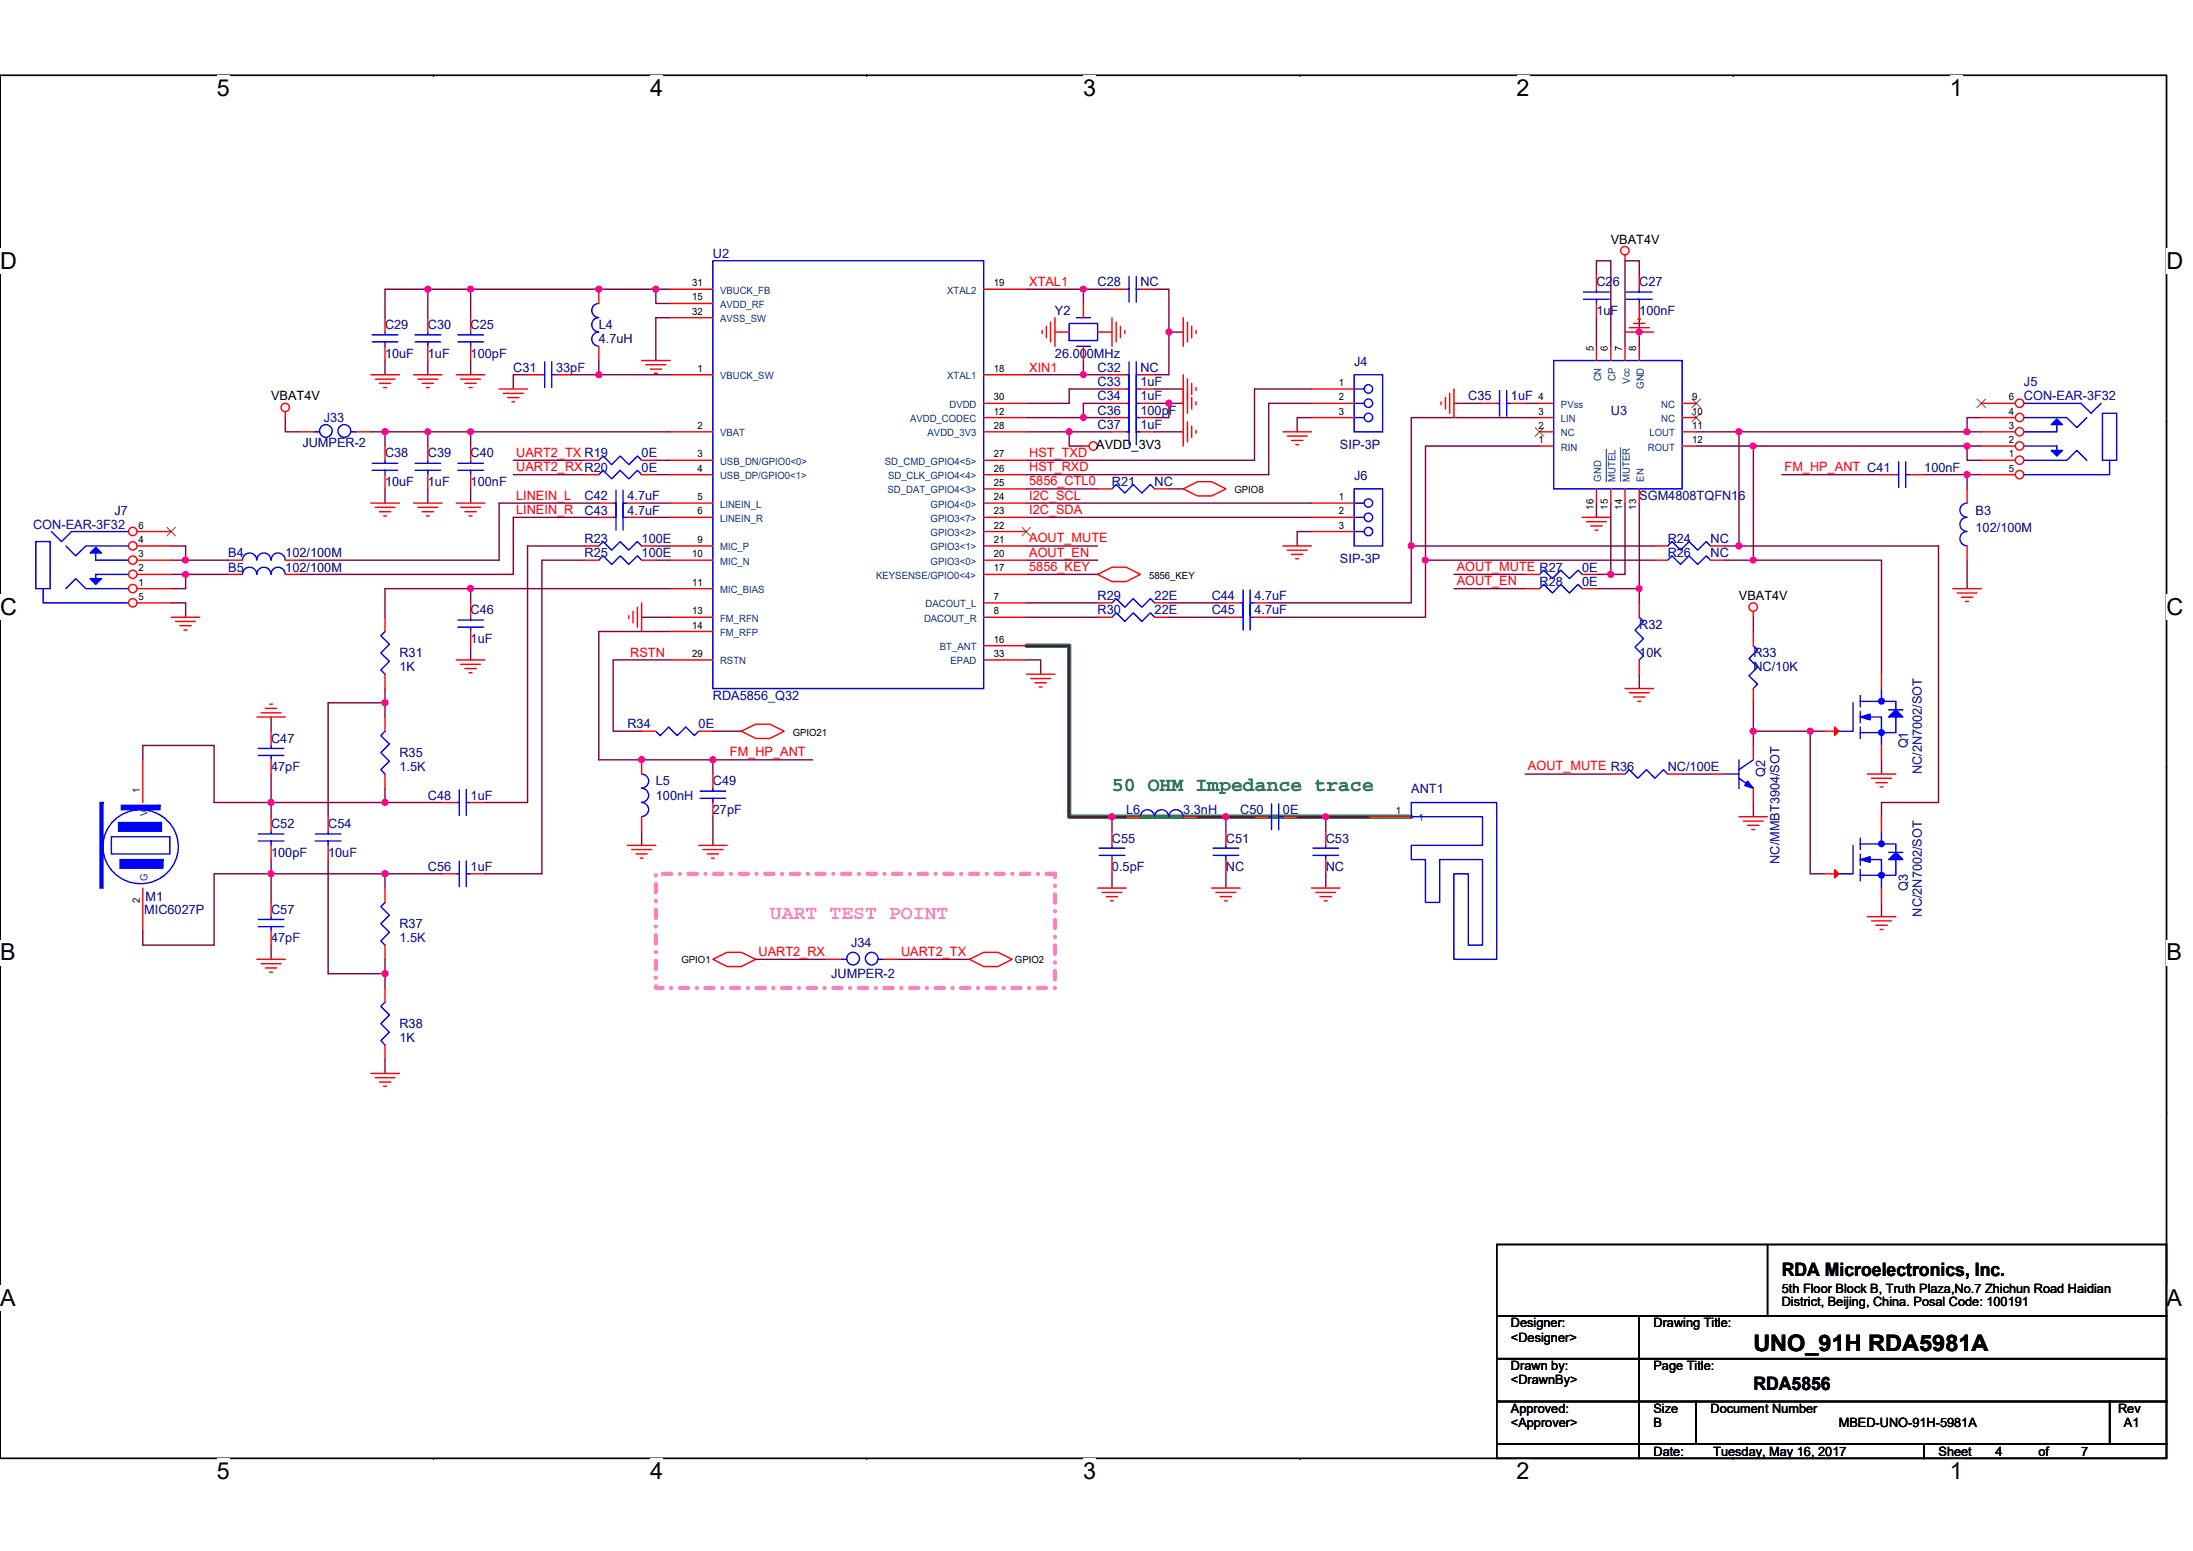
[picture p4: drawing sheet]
<svg xmlns="http://www.w3.org/2000/svg" width="297mm" height="210mm" viewBox="0 0 297 210" stroke-linecap="round" stroke-linejoin="round" font-family="sans-serif">
<path d="M0 10.2h293.5v187.2h-293.5z" fill="none" stroke="#000" stroke-width=".19"/>
<g fill="#fff">
<path d="M29.4 10.2h1.7v3.5h-1.7z"/>
<path d="M29.4 197.4h1.7v3.6h-1.7z"/>
</g>
<path d="M58.7 10.2h.1M58.7 197.4h.1" fill="none" stroke="#000" stroke-width=".19"/>
<g fill="#fff">
<path d="M88.1 10.2h1.7v3.5h-1.7z"/>
<path d="M88.1 197.4h1.7v3.6h-1.7z"/>
</g>
<path d="M117.4 10.2h.1M117.4 197.4h.1" fill="none" stroke="#000" stroke-width=".19"/>
<g fill="#fff">
<path d="M146.7 10.2h1.8v3.5h-1.8z"/>
<path d="M146.7 197.4h1.8v3.6h-1.8z"/>
</g>
<path d="M176.1 10.2h.1M176.1 197.4h.1" fill="none" stroke="#000" stroke-width=".19"/>
<g fill="#fff">
<path d="M205.4 10.2h1.8v3.5h-1.8z"/>
<path d="M205.4 197.4h1.8v3.6h-1.8z"/>
</g>
<path d="M234.8 10.2h.1M234.8 197.4h.1" fill="none" stroke="#000" stroke-width=".19"/>
<g fill="#fff">
<path d="M264.1 10.2h1.7v3.5h-1.7z"/>
<path d="M264.1 197.4h1.7v3.6h-1.7z"/>
<path d="M0 33.6h2.3v3.5h-2.3z"/>
<path d="M293.5 33.6h2.2v3.5h-2.2z"/>
<path d="M0 80.4h2.3v3.5h-2.3z"/>
<path d="M293.5 80.4h2.2v3.5h-2.2z"/>
</g>
<path d="M0 57h.1M293.5 57h.1" fill="none" stroke="#000" stroke-width=".19"/>
<g fill="#fff">
<path d="M0 127.2h2.1v3.5h-2.1z"/>
<path d="M293.5 127.2h2v3.5h-2z"/>
</g>
<path d="M0 103.8h.1M293.5 103.8h.1" fill="none" stroke="#000" stroke-width=".19"/>
<g fill="#fff">
<path d="M0 174h2.2v3.5h-2.2z"/>
<path d="M293.4 174h2.2v3.5h-2.2z"/>
</g>
<g fill="none" stroke="#000" stroke-width=".19">
<path d="M0 150.6h.1M293.5 150.6h.1M202.7 178.1h19.3v5.8h-19.3zM202.7 168.5h90.8v9.6h-90.8zM222 178.1h71.5v5.8h-71.5zM239.4 168.5v9.6M202.7 183.9h19.3v5.8h-19.3zM202.7 189.7h19.3v5.8h-19.3zM202.7 195.5h19.3v1.9h-19.3zM222 183.9h71.5v5.8h-71.5zM222 189.7h7.8v5.8h-7.8zM222 195.5h38.6v1.9h-38.6z"/>
<path d="M229.8 189.7h55.9v5.8h-55.9zM260.6 195.5h32.9v1.9h-32.9zM285.7 189.7h7.8v5.8h-7.8z"/>
</g>
<path d="M139 87.4h5.8v23.2h46.4" fill="none" stroke="#008000" stroke-width=".57"/>
<path d="M88.8 118.3h54.1v15.5h-54.1z" fill="none" stroke="#ff80c0" stroke-width=".57" stroke-dasharray="1.1 1.1 0 1.1"/>
<g fill="none" stroke="#800040" stroke-width=".19">
<path d="M58 39.2h-5.8v3.8M58 39.2v3.8M58 39.2h5.8M63.8 39.2h25M63.8 39.2v3.8M88.8 39.2v1.9h2M88.8 39.2h2M139 39.2h7.7v1.9M146.7 39.2h3.9M156.4 39.2h1.9v5.8M216.2 37.2v-1.9h2v11.6M222 37.2v-1.9h-1.9v11.6"/>
<path d="M38.6 56.5v2h2M50.2 58.5h2M52.2 58.5v1.9M52.2 58.5h5.8M52.2 48.8v1.9M58 58.5v1.9M58 58.5h5.8M58 48.8v1.9M63.8 58.5v1.9M63.8 48.8v1.9M63.8 58.5h27M71.5 50.7h-2v2"/>
<path d="M77.3 50.7h3.8M81.1 48.8v1.9M81.1 50.7h9.7M90.8 43h-2v5.8M139 50.7h7.7M139 58.5h5.8M139 56.5h7.7M144.8 58.5v1.9h1.9M144.8 58.5h5.8M146.7 48.8v1.9M146.7 50.7h3.9M150.6 54.6h-3.9v1.9h3.9"/>
<path d="M150.6 52.7h-5.8v1.9h-5.8M156.4 52.7h3.9M156.4 54.6h1.9M156.4 58.5h3.9M158.3 54.6h2M158.3 45v5.7h-1.9M158.3 54.6v1.9h-1.9M158.3 45h2M177.6 52.7h-7.7v9.6h-30.9M177.6 54.6h-5.8v9.7h-32.8M177.6 56.5h-1.9v2M196.9 54.6h3.9"/>
<path d="M206.6 54.6h1.9M208.5 56.5h-17.3v17.4M216.2 43v3.9M222 43v3.9M229.8 58.5h5.7M235.5 58.5h30.9M235.5 58.5v15.4M266.4 58.5h2M268.4 56.5h-2v2M23.2 75.8h1.9M23.2 73.9h1.9v1.9M23.2 77.8h1.9"/>
<path d="M25.1 75.8h5.8M25.1 77.8h5.8M25.1 77.8v1.9h-1.9M52.2 66.2v1.9M58 66.2v1.9M63.8 66.2v1.9M63.8 79.7v1.9M63.8 79.7h-11.6v3.9M63.8 79.7h27M69.5 62.3h9.7M69.5 64.3h9.7M79.2 73.9h-7.7v34.7h-5.8"/>
<path d="M79.2 75.8h-5.8v42.5h-7.7M81.1 68.1h-13.5v7.7h-27M81.1 70h-11.6v7.8h-28.9M86.9 68.1h3.9M86.9 70h3.9M88.8 62.3h2M88.8 64.3h2M88.8 75.8h2M88.8 73.9h2M139 70h38.6M139 68.1h38.6M139 66.2h9.7"/>
<path d="M139 75.8h9.7M139 73.9h9.7M139 77.8h9.7M158.3 66.2h2M177.6 72h-1.9v1.9M191.2 73.9v7.7h-19.4M191.2 73.9h32.8M193.1 75.8v7.8h-21.3M193.1 75.8h30.9M196.9 77.8h9.7M196.9 79.7h9.7M208.5 60.4h-15.4v15.4"/>
<path d="M216.2 68.1v1.9M216.2 79.7h5.8M216.2 77.8h2M218.2 68.1v9.7M220.1 68.1v9.7h-1.9M222 68.1v11.6M222 79.7v1.9M229.8 60.4h7.7M233.6 73.9h1.9M233.6 75.8h3.9M235.5 73.9h27.1v34.7h-7.8v2M237.5 60.4v15.4"/>
<path d="M237.5 60.4h28.9M237.5 75.8h17.3v15.5M241.3 64.3h13.5M260.6 64.3h5.8M266.4 64.3v1.9M266.4 60.4v1.9h2M266.4 60.4h2M266.4 64.3h2M266.4 75.8v3.9M23.2 81.6h1.9v2M36.7 97.1v1.9M52.2 93.2v1.9"/>
<path d="M52.2 95.1h-7.8v15.5M52.2 95.1v2M63.8 87.4v1.9M86.9 83.6h3.9M90.8 85.5h-9.7v17.4h15.5M90.8 89.3h-7.7v9.7h3.8M96.6 99h3.8M139 81.6h9.7M139 83.6h9.7M139 89.3h2v2M139 87.4h5.8v23.2h5.8M158.3 81.6h7.7"/>
<path d="M158.3 83.6h7.7M222 91.3v1.9M237.5 83.6v1.9M237.5 99v1.9M237.5 99h7.7M237.5 95.1v3.9M245.2 99v19.3h1.9M245.2 99h1.9M19.3 102.9v-2h9.7v7.7h7.7M36.7 108.6v2M36.7 104.8v3.8M36.7 108.6h15.5"/>
<path d="M36.7 116.4v1.9h15.5M44.4 116.4v15.4h7.8M52.2 108.6h7.7M52.2 106.7v1.9M52.2 118.3v1.9M52.2 118.3h7.7M86.9 112.5v1.9M96.6 102.9v1.9M96.6 110.6v3.8M96.6 102.9h13.5M150.6 110.6h1.9M150.6 110.6v1.9"/>
<path d="M150.6 118.3v1.9M162.2 110.6h3.8M166 110.6v1.9M166 118.3v1.9M166 110.6h3.9M175.7 110.6h3.9v1.9M179.6 110.6h5.8M179.6 118.3v1.9M206.6 104.8h11.6M227.8 104.8h3.9M237.5 108.6v2M254.8 102.9v1.9"/>
<path d="M36.7 122.2v-3.9h-7.7v9.7h-9.7v-2M36.7 128v1.9M52.2 129.9v1.9M52.2 131.8v2M102.4 129.9h9.6M121.7 129.9h9.6M254.8 122.2v1.9M52.2 143.4v1.9"/>
</g>
<g fill="#f0f" stroke="#f0f" stroke-width=".19">
<circle cx="57.9" cy="39.1" r=".38"/>
<circle cx="81.1" cy="39.1" r=".38"/>
<circle cx="63.7" cy="39.1" r=".38"/>
<circle cx="57.9" cy="58.4" r=".38"/>
<circle cx="63.7" cy="58.4" r=".38"/>
<circle cx="146.7" cy="39.1" r=".38"/>
<circle cx="146.7" cy="50.7" r=".38"/>
<circle cx="158.3" cy="44.9" r=".38"/>
<circle cx="81.1" cy="50.7" r=".38"/>
<circle cx="63.7" cy="79.7" r=".38"/>
<circle cx="166" cy="110.6" r=".38"/>
<circle cx="146.7" cy="56.5" r=".38"/>
<circle cx="158.3" cy="54.6" r=".38"/>
<circle cx="179.6" cy="110.6" r=".38"/>
<circle cx="150.6" cy="110.6" r=".38"/>
<circle cx="266.4" cy="58.4" r=".38"/>
<circle cx="266.4" cy="64.2" r=".38"/>
<circle cx="25.1" cy="75.8" r=".38"/>
<circle cx="25.1" cy="77.8" r=".38"/>
<circle cx="144.8" cy="58.4" r=".38"/>
<circle cx="52.2" cy="108.6" r=".38"/>
<circle cx="52.2" cy="95.1" r=".38"/>
<circle cx="52.2" cy="131.8" r=".38"/>
<circle cx="52.2" cy="118.3" r=".38"/>
<circle cx="36.7" cy="108.6" r=".38"/>
<circle cx="36.7" cy="118.3" r=".38"/>
<circle cx="86.9" cy="102.8" r=".38"/>
<circle cx="96.5" cy="102.8" r=".38"/>
<circle cx="88.8" cy="39.1" r=".38"/>
<circle cx="222" cy="44.9" r=".38"/>
<circle cx="218.2" cy="77.8" r=".38"/>
<circle cx="222" cy="79.7" r=".38"/>
<circle cx="191.1" cy="73.9" r=".38"/>
<circle cx="193.1" cy="75.8" r=".38"/>
<circle cx="235.5" cy="58.4" r=".38"/>
<circle cx="266.4" cy="60.4" r=".38"/>
<circle cx="237.5" cy="60.4" r=".38"/>
<circle cx="245.2" cy="99" r=".38"/>
<circle cx="237.5" cy="99" r=".38"/>
<circle cx="235.5" cy="73.9" r=".38"/>
<circle cx="237.5" cy="75.8" r=".38"/>
<circle cx="52.2" cy="58.4" r=".38"/>
</g>
<g fill="none" stroke="#f00" stroke-width=".19">
<path d="M220.1 34.5v.8M38.6 55.8v.7M50.2 50.7h3.9M50.8 51.3h2.7M51.4 51.9h1.5M52 52.5h.4M56 50.7h3.9M56.6 51.3h2.7M57.2 51.9h1.5M57.8 52.5h.3M61.8 50.7h3.9M62.4 51.3h2.7"/>
<path d="M63 51.9h1.5M63.5 52.5h.4M67.6 52.7h3.9M68.2 53.3h2.7M68.8 53.8h1.5M69.3 54.4h.4M86.9 48.8h3.9M87.5 49.4h2.7M88.1 50h1.5M88.6 50.5h.4M141.2 44.7v.4M141.7 44.2v1.5"/>
<path d="M142.3 43.6v2.7M142.9 43v3.9M150.6 43v3.9M150.6 56.5h1.9M151.2 43.6v2.7M151.8 44.2v1.5M152.4 44.7v.4M154.5 56.5h1.9M160.3 52.7v7.7M160.3 50.7v3.9M160.3 43v3.9M160.8 57.1v2.7"/>
<path d="M160.8 53.3v2.6M160.8 51.3v2.7M160.8 43.6v2.7M161.4 57.7v1.5M161.4 53.8v1.6M161.4 51.9v1.5M161.4 44.2v1.5M162 58.3v.4M162 54.4v.4M162 52.5v.4M162 44.7v.4M173.8 58.5h3.8"/>
<path d="M174.3 59h2.8M174.9 59.6h1.6M195.2 54.4v.4M195.8 53.8v1.6M196.4 53.3v2.6M196.9 52.7v3.8M220.1 45h3.9M220.7 44.4h2.7M221.3 43.8h1.5M221.8 43.2h.4M50.2 68.1h3.9M50.8 68.7h2.7"/>
<path d="M51.4 69.3h1.5M52 69.8h.4M56 68.1h3.9M56.6 68.7h2.7M57.2 69.3h1.5M57.8 69.8h.3M61.8 68.1h3.9M62.4 68.7h2.7M63 69.3h1.5M63.5 69.8h.4M81.1 68.1h2M85 68.1h1.9"/>
<path d="M146.7 60.4h.8M148.7 77.8l1.9-1h1.9l2 1-2 .9h-1.9zM160.3 66.2l1.9-1h1.9l1.9 1-1.9 .9h-1.9zM173.8 73.9h3.8M174.3 74.5h2.8M174.9 75.1h1.6M175.5 75.6h.4M175.5 60.2h.4M214.3 70h3.9M214.9 70.6h2.7M215.5 71.2h1.5M216 71.8h.4"/>
<path d="M224 75.8h1.9M231.7 75.8h1.9M254.8 64.3h2M258.7 64.3h1.9M264.5 79.7h3.9M23.2 83.6h3.9M23.8 84.1h2.7M24.4 84.7h1.5M24.9 85.3h.4M34.8 97.1h3.8M35.4 96.5h2.7M35.9 95.9h1.6"/>
<path d="M36.5 95.3h.4M61.8 89.3h3.9M62.4 89.9h2.7M63 90.5h1.5M63.5 91.1h.4M85.2 83.4v.4M85.7 82.8v1.5M86.3 82.2v2.7M86.9 81.6v3.9M100.4 99l2-1h1.9l1.9 1-1.9 1h-1.9zM139 91.3h3.9M139.6 91.9h2.7"/>
<path d="M140.2 92.4h1.5M140.8 93h.4M220.1 93.2h3.9M220.7 93.8h2.7M221.3 94.4h1.5M221.8 95h.4M237.5 82.8v.8M265.1 80.3h2.7M265.7 80.9h1.5M266.2 81.4h.4M59.9 108.6h1.9M63.8 108.6h1.9"/>
<path d="M85 114.4h3.8M85.6 115h2.7M86.1 115.6h1.6M86.7 116.2h.4M94.6 114.4h3.9M95.2 115h2.7M95.8 115.6h1.5M96.4 116.2h.3M235.5 110.6h3.9M236.1 111.2h2.7M236.7 111.7h1.5M237.3 112.3h.4"/>
<path d="M252.9 104.8h3.9M253.5 105.4h2.7M254.1 106h1.5M254.7 106.5h.4M34.8 129.9h3.8M35.4 130.5h2.7M35.9 131h1.6M36.5 131.6h.4M96.6 129.9l1.9-1h1.9l2 1-2 1h-1.9zM112 129.9h1.9M119.7 129.9h2M131.3 129.9l1.9-1h2l1.9 1-1.9 1h-2z"/>
<path d="M148.7 120.2h3.8M149.3 120.8h2.7M149.8 121.4h1.6M150.4 122h.4M164.1 120.2h3.9M164.7 120.8h2.7M165.3 121.4h1.5M165.9 122h.3M177.6 120.2h3.9M178.2 120.8h2.7M178.8 121.4h1.5M179.4 122h.4"/>
<path d="M252.9 124.1h3.9M253.5 124.7h2.7M254.1 125.3h1.5M254.7 125.8h.4M50.2 145.3h3.9M50.8 145.9h2.7M51.4 146.5h1.5M52 147.1h.4"/>
<circle cx="220.1" cy="33.9" r=".57"/>
<circle cx="38.6" cy="55.2" r=".57"/>
<circle cx="148.1" cy="60.4" r=".57"/>
<circle cx="237.5" cy="82.2" r=".57"/>
</g>
<g fill="none" stroke="#00f" stroke-width=".19">
<path d="M152.5 56.5h.4M152.9 54.8v3.5M153.9 56.5h.6M153.9 54.8v3.5M274.1 54.6h7.8l1.3 1.3 1.4-1.3M274.1 56.5h5.8l1.4 1.4 1.4-1.4M278.6 57.5v1h-4.5M284.8 55.9h1.9v6.4h-1.9zM83.1 68.1h.3M83.4 66.4v3.4M84.4 66.4v3.4M84.4 68.1h.6"/>
<path d="M225.9 75.8l.6-.6 1.1 1.2 1.2-1.2 1.2 1.2 1.1-1.2 .6 .6M256.8 64.3h.4M257.2 62.5v3.5M258.1 64.3h.6M258.1 62.5v3.5M274.1 62.3h5.8l1.4-1.3 1.4 1.3M274.1 60.4h4.5v.6M285.7 62.3v2h-11.6M61.8 108.6h.4M62.2 106.9v3.5M63.2 106.9v3.5M63.2 108.6h.6"/>
<path d="M113.9 129.9h.8M119 129.9h.7"/>
<circle cx="115.6" cy="129.8" r=".86"/>
<circle cx="118.1" cy="129.8" r=".86"/>
</g>
<g fill="#00f" stroke="#00f" stroke-width=".19">
<path d="M278.6 56.7l.8 .8h-1.6z" fill-rule="evenodd"/>
<path d="M277.8 61h1.6l-.8 .7z" fill-rule="evenodd"/>
</g>
<circle cx="273.6" cy="54.6" r=".57" fill="#fff" stroke="#f00" stroke-width=".19"/>
<path d="M268.4 54.6h4.6" fill="none" stroke="#f00" stroke-width=".19"/>
<path d="M267.8 54l1.2 1.2M268.9 54l-1.1 1.2" fill="none" stroke="#804000" stroke-width=".14"/>
<circle cx="273.6" cy="56.5" r=".57" fill="#fff" stroke="#f00" stroke-width=".19"/>
<path d="M268.4 56.5h4.6" fill="none" stroke="#f00" stroke-width=".19"/>
<circle cx="273.6" cy="58.4" r=".57" fill="#fff" stroke="#f00" stroke-width=".19"/>
<path d="M268.4 58.5h4.6" fill="none" stroke="#f00" stroke-width=".19"/>
<circle cx="273.6" cy="60.4" r=".57" fill="#fff" stroke="#f00" stroke-width=".19"/>
<path d="M268.4 60.4h4.6" fill="none" stroke="#f00" stroke-width=".19"/>
<circle cx="273.6" cy="62.3" r=".57" fill="#fff" stroke="#f00" stroke-width=".19"/>
<path d="M268.4 62.3h4.6" fill="none" stroke="#f00" stroke-width=".19"/>
<circle cx="273.6" cy="64.2" r=".57" fill="#fff" stroke="#f00" stroke-width=".19"/>
<g fill="none" stroke="#f00" stroke-width=".19">
<path d="M150.6 39.2h1.9M154.5 39.2h1.9M216.2 37.2v2M71.5 50.7h1.9M75.3 50.7h2M150.6 50.7h1.9M154.5 50.7h1.9M216.2 41.1v1.9M52.2 60.4v1.9M52.2 64.3v1.9M79.2 73.9h1.9M79.2 62.3h1.9"/>
<path d="M79.2 75.8h1.9M79.2 64.3h1.9M81.1 70h2M85 70h1.9M86.9 73.9h1.9M86.9 62.3h1.9M86.9 75.8h1.9M86.9 64.3h1.9M148.7 66.2h1.9M156.4 66.2h1.9M177.6 68.1h5.8M177.6 70h5.8"/>
<path d="M177.6 72h5.8M268.4 64.3h4.6M36.7 99v1.9M63.8 81.6v2M63.8 85.5v1.9M148.7 81.6h1.9M156.4 81.6h1.9M36.7 102.9v1.9M44.4 110.6v1.9M44.4 114.4v2M86.9 102.9v1.9M86.9 110.6v1.9"/>
<path d="M166 112.5v1.9M166 116.4v1.9M169.9 110.6h1.9M173.8 110.6h1.9M185.4 110.6h5.8M218.2 104.8h1.9M225.9 104.8h1.9M231.7 104.8h1.9M237.5 100.9v2M237.5 106.7v1.9M247.1 118.3h2M254.8 110.6v1.9"/>
<path d="M36.7 122.2v1.9M36.7 126v2M52.2 133.8v1.9M254.8 120.2v2M52.2 141.5v1.9"/>
</g>
<g fill="#00f" stroke="#00f" stroke-width=".19">
<path d="M255.8 116.4l1-1 .9 1z" fill-rule="evenodd"/>
<path d="M252 116.4l1.3-.4v.8z" fill-rule="evenodd"/>
<path d="M236.7 105.7l.8 1-1.2-.4z" fill-rule="evenodd"/>
<path d="M12.2 74.9l.8-.8 .8 .8z" fill-rule="evenodd"/>
<path d="M12.2 78.3h1.6l-.8 .8z" fill-rule="evenodd"/>
<circle cx="254.8" cy="114.2" r=".38"/>
<circle cx="254.8" cy="118.5" r=".38"/>
</g>
<g fill="none" stroke="#00f" stroke-width=".19">
<path d="M152.5 39.2h.4M152.9 37.4v3.5M153.9 39.2h.6M153.9 37.4v3.5M214.5 39.5h3.5M216.2 39.2v.3M73.4 50.7h.4M73.8 49v3.5M74.7 49v3.5M74.7 50.7h.6M152.5 50.7h.4M152.9 49v3.5"/>
<path d="M153.9 50.7h.6M153.9 49v3.5M214.5 40.5h3.5M216.2 40.5v.6M4.9 73.3h1.9v6.4h-1.9zM5.8 79.7v1.9h11.6M7 72l1.3 1.3 1.4-1.3h7.7M8.9 73.9l1.4 1.3 1.3-1.3h5.8M8.9 79.7l1.4-1.4 1.3 1.4h5.8M13 74.9v.9h4.4M17.4 77.8h-4.4v.5M50.4 63.7h3.5"/>
<path d="M50.4 62.7h3.5M52.2 62.3v.4M52.2 63.7v.6M81.1 73.9l.6-.6 1.1 1.2 1.2-1.2 1.2 1.2 1.1-1.2 .6 .6M81.1 62.3l.6-.6 1.1 1.2 1.2-1.2 1.2 1.2 1.1-1.2 .6 .6M81.1 75.8l.6-.6 1.1 1.2 1.2-1.2 1.2 1.2 1.1-1.2 .6 .6M81.1 64.3l.6-.6 1.1 1.1 1.2-1.1 1.2 1.1 1.1-1.1 .6 .6M83.1 70h.3M83.4 68.3v3.5M84.4 68.3v3.5M84.4 70h.6M150.6 66.2l.6-.6 1.2 1.2 1.1-1.2 1.2 1.2 1.1-1.2 .6 .6"/>
<path d="M183.4 66.2h3.9v7.7h-3.9zM183.4 68.1h1.4M183.4 70h1.4M183.4 72h1.4M62 84.9h3.5M62 83.9h3.5M63.8 83.6v.3M63.8 84.9v.6M150.6 81.6l.6-.6 1.2 1.2 1.1-1.2 1.2 1.2 1.1-1.2 .6 .6M35 102.3h3.5M35 101.3h3.5M36.7 100.9v.4"/>
<path d="M36.7 102.3v.6M42.7 113.9h3.5M42.7 112.9h3.5M44.4 112.5v.4M44.4 113.9v.5M86.9 104.8a.95 .95 0 0 1 1 .9 .95 .95 0 0 1-1 1M86.9 106.7a.95 .95 0 0 1 1 1 .95 .95 0 0 1-1 .9M86.9 108.6a.95 .95 0 0 1 1 1 .95 .95 0 0 1-1 1M164.3 115.8h3.5M164.3 114.8h3.5M166 114.4v.4M166 115.8v.6"/>
<path d="M171.8 110.6h.4M172.2 108.8v3.5M173.2 110.6h.6M173.2 108.8v3.5M191.2 108.6h11.5v21.3h-5.8v-11.6h2v9.7h1.9v-11.6h-5.8v5.8h-1.9v-5.8h-1.9v-2h9.6v-3.8h-9.6zM220.1 104.8l.6-.6 1.1 1.2 1.2-1.2 1.2 1.2 1.1-1.2 .6 .6M233.6 104.8h1.9M235.5 105.4l2 1.3M235.5 102.9v3.8M237.5 102.9l-2 1.3M251 114.4v3.9h-1.9M252 114.3h4.8v1.1"/>
<path d="M252 117.7v1.6M252 115.6v1.5M252 113.5v1.5M252.9 116.4h1.9v3.8M254.8 112.5v1.8M255.8 115.4h1.9M256.8 116.4v2.1h-4.8M35 125.5h3.5M35 124.5h3.5M36.7 124.1v.4M36.7 125.5v.5M52.2 135.7l-.6 .5 1.1 1.2-1.1 1.2 1.1 1.1-1.1 1.2 .6 .6"/>
<circle cx="185.4" cy="72" r=".57"/>
<circle cx="185.4" cy="70" r=".57"/>
<circle cx="185.4" cy="68.1" r=".57"/>
</g>
<path d="M248.5 117.7l.6 .6-.6 .6z" fill="#f00" stroke="#f00" stroke-width=".19"/>
<circle cx="18" cy="72" r=".57" fill="#fff" stroke="#f00" stroke-width=".19"/>
<path d="M18.6 72h4.6" fill="none" stroke="#f00" stroke-width=".19"/>
<path d="M22.6 71.4l1.2 1.2M23.8 71.4l-1.2 1.2" fill="none" stroke="#804000" stroke-width=".14"/>
<circle cx="18" cy="73.9" r=".57" fill="#fff" stroke="#f00" stroke-width=".19"/>
<path d="M18.6 73.9h4.6" fill="none" stroke="#f00" stroke-width=".19"/>
<circle cx="18" cy="75.8" r=".57" fill="#fff" stroke="#f00" stroke-width=".19"/>
<path d="M18.6 75.8h4.6" fill="none" stroke="#f00" stroke-width=".19"/>
<circle cx="18" cy="77.8" r=".57" fill="#fff" stroke="#f00" stroke-width=".19"/>
<path d="M18.6 77.8h4.6" fill="none" stroke="#f00" stroke-width=".19"/>
<circle cx="18" cy="79.7" r=".57" fill="#fff" stroke="#f00" stroke-width=".19"/>
<path d="M18.6 79.7h4.6" fill="none" stroke="#f00" stroke-width=".19"/>
<circle cx="18" cy="81.6" r=".57" fill="#fff" stroke="#f00" stroke-width=".19"/>
<g fill="none" stroke="#f00" stroke-width=".19">
<path d="M81.1 39.2v1.9M90.8 39.2h5.8M133.2 39.2h5.8M222 37.2v2M40.6 58.5h1.9M48.3 58.5h1.9M52.2 43v2M52.2 46.9v1.9M58 43v2M58 46.9v1.9M63.8 43v2M63.8 46.9v1.9"/>
<path d="M81.1 46.9v1.9M90.8 50.7h5.8M90.8 58.5h5.8M90.8 41.1h5.8M90.8 43h5.8M133.2 56.5h5.8M133.2 50.7h5.8M133.2 54.6h5.8M133.2 58.5h5.8M142.9 45h1.9M146.7 46.9v1.9M146.7 41.1v1.9"/>
<path d="M148.7 45h1.9M150.6 52.7h1.9M150.6 58.5h1.9M150.6 54.6h1.9M154.5 52.7h1.9M154.5 58.5h1.9M154.5 54.6h1.9M177.6 52.7h5.8M177.6 54.6h5.8M177.6 56.5h5.8M200.8 54.6h1.9M204.7 54.6h1.9"/>
<path d="M208.5 58.5h2M208.5 56.5h2M208.5 54.6h2M216.2 46.9v1.9M218.2 46.9v1.9M220.1 46.9v1.9M222 41.1v1.9M222 46.9v1.9M227.8 54.6h2M227.8 56.5h2M227.8 58.5h2M30.9 75.8h1.9"/>
<path d="M30.9 77.8h1.9M38.6 75.8h2M38.6 77.8h2M58 60.4v1.9M58 64.3v1.9M63.8 60.4v1.9M63.8 64.3v1.9M90.8 62.3h5.8M90.8 64.3h5.8M90.8 68.1h5.8M90.8 70h5.8M90.8 73.9h5.8"/>
<path d="M90.8 75.8h5.8M90.8 79.7h5.8M133.2 68.1h5.8M133.2 70h5.8M133.2 72h5.8M133.2 73.9h5.8M133.2 75.8h5.8M133.2 77.8h5.8M133.2 62.3h5.8M133.2 64.3h5.8M133.2 66.2h5.8M206.6 77.8h1.9"/>
<path d="M206.6 79.7h1.9M208.5 60.4h2M214.3 77.8h1.9M214.3 79.7h1.9M216.2 66.2v1.9M218.2 66.2v1.9M220.1 66.2v1.9M222 66.2v1.9M224 73.9h1.9M227.8 60.4h2M231.7 73.9h1.9M266.4 66.2v1.9"/>
<path d="M266.4 73.9v1.9M18.6 81.6h4.6M52.2 83.6v1.9M52.2 91.3v1.9M52.2 97.1v1.9M86.9 99h1.9M90.8 83.6h5.8M90.8 85.5h5.8M90.8 89.3h5.8M94.6 99h2M133.2 81.6h5.8M133.2 83.6h5.8"/>
<path d="M133.2 87.4h5.8M133.2 89.3h5.8M148.7 83.6h1.9M156.4 83.6h1.9M166 81.6h2M166 83.6h2M169.9 81.6h1.9M169.9 83.6h1.9M222 81.6v2M222 89.3v2M237.5 85.5v1.9M237.5 93.2v1.9"/>
<path d="M247.1 99h2M254.8 91.3v1.9M19.3 102.9v5.7M36.7 110.6v1.9M36.7 114.4v2M52.2 104.8v1.9M59.9 118.3h1.9M63.8 118.3h1.9M96.6 104.8v1.9M96.6 108.6v2M150.6 112.5v1.9M150.6 116.4v1.9"/>
<path d="M152.5 110.6h2M160.3 110.6h1.9M179.6 112.5v1.9M179.6 116.4v1.9M254.8 100.9v2M19.3 120.2v5.8M52.2 120.2v2M52.2 128v1.9"/>
</g>
<g fill="none" stroke="#00f" stroke-width=".19">
<path d="M96.6 35.3h36.6v57.9h-36.6zM220.3 39.5h3.5M222 39.2v.3M42.5 58.5h.8M47.5 58.5h.8M50.4 46.3h3.5M50.4 45.3h3.5M52.2 45v.3M52.2 46.3v.6M56.2 46.3h3.5M56.2 45.3h3.5M58 45v.3"/>
<path d="M58 46.3v.6M62 46.3h3.5M62 45.3h3.5M63.8 45v.3M63.8 46.3v.6M81.1 45a.95 .95 0 0 0-.9 .9 .95 .95 0 0 0 .9 1M81.1 41.1a.96 .96 0 0 0-.9 .9 .96 .96 0 0 0 .9 1 .96 .96 0 0 0-.9 1 .96 .96 0 0 0 .9 .9M144.8 43.8h3.9v2.3h-3.9zM145.8 46.9h1.9M145.8 43h1.9M152.5 52.7h.4M152.5 58.5h.4"/>
<path d="M152.5 54.6h.4M152.9 50.9v3.5M152.9 56.7v3.5M152.9 52.9v3.4M153.9 52.7h.6M153.9 58.5h.6M153.9 54.6h.6M153.9 50.9v3.5M153.9 56.7v3.5M153.9 52.9v3.4M183.4 50.7h3.9v7.8h-3.9zM183.4 52.7h1.4"/>
<path d="M183.4 54.6h1.4M183.4 56.5h1.4M202.7 54.6h.4M203.1 52.9v3.4M204.1 54.6h.6M204.1 52.9v3.4M210.5 48.8h17.3v17.4h-17.3zM220.3 40.5h3.5M222 40.5v.6M32.8 75.8a.96 .96 0 0 1 1-.9 .96 .96 0 0 1 1 .9M32.8 77.7a.96 .96 0 0 1 1-.9 .96 .96 0 0 1 1 .9M34.8 75.8a.96 .96 0 0 1 1-.9 .96 .96 0 0 1 .9 .9 .95 .95 0 0 1 1-.9 .95 .95 0 0 1 .9 .9"/>
<path d="M34.8 77.7a.96 .96 0 0 1 1-.9 .96 .96 0 0 1 .9 .9 .95 .95 0 0 1 1-.9 .95 .95 0 0 1 .9 .9M56.2 63.7h3.5M56.2 62.7h3.5M58 62.3v.4M58 63.7v.6M62 63.7h3.5M62 62.7h3.5M63.8 62.3v.4M63.8 63.7v.6M168.4 79.9v3.5M169.3 79.9v3.5M208.5 77.8l.6-.6 1.2 1.1 1.1-1.1 1.2 1.1 1.1-1.1 .6 .6"/>
<path d="M208.5 79.7l.6-.6 1.2 1.2 1.1-1.2 1.2 1.2 1.1-1.2 .6 .6M225.9 73.9l.6-.6 1.1 1.2 1.2-1.2 1.2 1.2 1.1-1.2 .6 .6M266.4 68.1a.95 .95 0 0 0-.9 1 .95 .95 0 0 0 .9 .9 .96 .96 0 0 0-.9 1 .96 .96 0 0 0 .9 .9 .97 .97 0 0 0-.9 1 .97 .97 0 0 0 .9 1M52.2 85.5l-.6 .6 1.1 1.1-1.1 1.2 1.1 1.1-1.1 1.2 .6 .6M52.2 99l-.6 .6 1.1 1.1-1.1 1.2 1.1 1.2-1.1 1.1 .6 .6M88.8 99l.6 .6 1.2-1.2 1.1 1.2 1.2-1.2 1.1 1.2 .6-.6M150.6 83.6l.6-.6 1.2 1.1 1.1-1.1 1.2 1.1 1.1-1.1 .6 .6M168 81.6h.4M168 83.6h.4M168.4 81.8v3.5M169.3 81.6h.6M169.3 83.6h.6"/>
<path d="M169.3 81.8v3.5M222 83.6l.6 .5-1.1 1.2 1.1 1.1-1.1 1.2 1.1 1.2-.6 .5M237.5 87.4l.6 .6-1.2 1.2 1.2 1.1-1.2 1.2 1.2 1.1-.6 .6M251 95.1v3.9h-1.9M252 95h4.8v1.1M252 98.4v1.6M252 96.3v1.5M252 94.2v1.5M252.9 97.1h1.9v3.8M254.8 93.2v1.8M255.8 96.1h1.9M256.8 97.1v2.1h-4.8"/>
<path d="M15.1 113.3h7.9v2.3h-7.9zM15.1 111.4a5.1 5.1 0 0 1 7.5-.4 5.1 5.1 0 0 1-.3 7.5 5.1 5.1 0 0 1-6.8-.3 5.1 5.1 0 0 1-.4-6.8zM35 113.9h3.5M35 112.9h3.5M36.7 112.5v.4M36.7 113.9v.5M61.8 118.3h.4M62.2 116.6v3.4M63.2 116.6v3.4M63.2 118.3h.6M94.8 108.1h3.5M94.8 107.1h3.5"/>
<path d="M96.6 106.7v.4M96.6 108.1v.5M148.9 115.8h3.5M148.9 114.8h3.5M150.6 114.4v.4M150.6 115.8v.6M154.5 110.6a.95 .95 0 0 1 .9-1 .95 .95 0 0 1 1 1M156.4 110.6a.95 .95 0 0 1 .9-1 .95 .95 0 0 1 1 1M158.3 110.6a.96 .96 0 0 1 1-1 .96 .96 0 0 1 .9 1M177.8 115.8h3.5M177.8 114.8h3.5M179.6 114.4v.4"/>
<path d="M179.6 115.8v.6M52.2 122.2l-.6 .5 1.1 1.2-1.1 1.2 1.1 1.1-1.1 1.2 .6 .6"/>
<circle cx="44.1" cy="58.3" r=".86"/>
<circle cx="46.7" cy="58.3" r=".86"/>
<circle cx="185.4" cy="54.6" r=".57"/>
<circle cx="185.4" cy="52.7" r=".57"/>
<circle cx="185.4" cy="56.5" r=".57"/>
</g>
<path d="M208 57.9l1.1 1.2M209.1 57.9l-1.2 1.2M229.2 54l1.2 1.2M229.2 56l1.2 1.1M230.3 54l-1.1 1.2M230.3 56l-1.1 1.1M138.4 71.4l1.2 1.2M139.6 71.4l-1.2 1.2" fill="none" stroke="#804000" stroke-width=".14"/>
<path d="M217.6 60.8v4.4M219.5 60.6v4.6" fill="none" stroke="#004080" stroke-width=".14"/>
<g fill="#00f" stroke="#00f" stroke-width=".19">
<path d="M16.1 111.4v1.1h5.8v-1.1z" fill-rule="evenodd"/>
<path d="M16.3 116.4v1.1h5.8v-1.1z" fill-rule="evenodd"/>
<path d="M16.4 109v.6h5.3v-.6z" fill-rule="evenodd"/>
<path d="M13.5 108.6v11.6h.4v-11.6z" fill-rule="evenodd"/>
<path d="M256.8 96.1l.9 1h-1.9z" fill-rule="evenodd"/>
<path d="M252 97.1l1.3-.4v.8z" fill-rule="evenodd"/>
<circle cx="254.8" cy="94.9" r=".38"/>
<circle cx="254.8" cy="99.2" r=".38"/>
</g>
<path d="M248.5 98.4l.6 .6-.6 .6z" fill="#f00" stroke="#f00" stroke-width=".19"/>
<g fill="#f0f" stroke="#f0f" stroke-width=".19">
<circle cx="57.9" cy="39.1" r=".38"/>
<circle cx="81.1" cy="39.1" r=".38"/>
<circle cx="63.7" cy="39.1" r=".38"/>
<circle cx="57.9" cy="58.4" r=".38"/>
<circle cx="63.7" cy="58.4" r=".38"/>
<circle cx="146.7" cy="39.1" r=".38"/>
<circle cx="146.7" cy="50.7" r=".38"/>
<circle cx="158.3" cy="44.9" r=".38"/>
<circle cx="81.1" cy="50.7" r=".38"/>
<circle cx="63.7" cy="79.7" r=".38"/>
<circle cx="166" cy="110.6" r=".38"/>
<circle cx="146.7" cy="56.5" r=".38"/>
<circle cx="158.3" cy="54.6" r=".38"/>
<circle cx="179.6" cy="110.6" r=".38"/>
<circle cx="150.6" cy="110.6" r=".38"/>
<circle cx="266.4" cy="58.4" r=".38"/>
<circle cx="266.4" cy="64.2" r=".38"/>
<circle cx="25.1" cy="75.8" r=".38"/>
<circle cx="25.1" cy="77.8" r=".38"/>
<circle cx="144.8" cy="58.4" r=".38"/>
<circle cx="52.2" cy="108.6" r=".38"/>
<circle cx="52.2" cy="95.1" r=".38"/>
<circle cx="52.2" cy="131.8" r=".38"/>
<circle cx="52.2" cy="118.3" r=".38"/>
<circle cx="36.7" cy="108.6" r=".38"/>
<circle cx="36.7" cy="118.3" r=".38"/>
<circle cx="86.9" cy="102.8" r=".38"/>
<circle cx="96.5" cy="102.8" r=".38"/>
<circle cx="88.8" cy="39.1" r=".38"/>
<circle cx="222" cy="44.9" r=".38"/>
<circle cx="218.2" cy="77.8" r=".38"/>
<circle cx="222" cy="79.7" r=".38"/>
<circle cx="191.1" cy="73.9" r=".38"/>
<circle cx="193.1" cy="75.8" r=".38"/>
<circle cx="235.5" cy="58.4" r=".38"/>
<circle cx="266.4" cy="60.4" r=".38"/>
<circle cx="237.5" cy="60.4" r=".38"/>
<circle cx="245.2" cy="99" r=".38"/>
<circle cx="237.5" cy="99" r=".38"/>
<circle cx="235.5" cy="73.9" r=".38"/>
<circle cx="237.5" cy="75.8" r=".38"/>
<circle cx="52.2" cy="58.4" r=".38"/>
</g>
<g font-size="3.2">
<text x="29.4" y="13">5</text>
<text x="88" y="13">4</text>
<text x="146.7" y="13">3</text>
<text x="205.4" y="13">2</text>
<text x="264.1" y="13">1</text>
<text x="0" y="36.4">D</text>
<text x="293.5" y="36.4">D</text>
<text x="0" y="83.2">C</text>
<text x="293.5" y="83.2">C</text>
<text x="0" y="130">B</text>
<text x="293.5" y="130">B</text>
<text x="0" y="176.8">A</text>
<text x="293.5" y="176.8">A</text>
<text x="29.4" y="200.3">5</text>
<text x="88" y="200.3">4</text>
<text x="146.7" y="200.3">3</text>
<text x="205.4" y="200.3">2</text>
<text x="264.1" y="200.3">1</text>
</g>
<text font-size="3.1" x="237.5" y="182.9">UNO_91H RDA5981A</text>
<text font-size="2.7" fill="#008000" x="150.6" y="107">50 OHM Impedance trace</text>
<text font-size="2.7" fill="#ff80c0" x="104.3" y="124.4">UART TEST POINT</text>
<g font-size="2.5">
<text x="241.3" y="172.7">RDA Microelectronics, Inc.</text>
<text x="237.5" y="188.2">RDA5856</text>
</g>
<g font-size="1.7" fill="#000080">
<text x="96.6" y="34.9">U2</text>
<text x="148.7" y="38.8">C28</text>
<text x="154.5" y="38.8">NC</text>
<text x="216.2" y="38.8">C26</text>
<text x="222" y="38.8">C27</text>
<text x="52.2" y="44.6">C29</text>
<text x="58" y="44.6">C30</text>
<text x="63.8" y="44.6">C25</text>
<text x="81.1" y="44.6">L4</text>
<text x="81.1" y="46.5">4.7uH</text>
<text x="142.9" y="42.6">Y2</text>
<text x="216.2" y="42.6">1uF</text>
<text x="222" y="42.6">100nF</text>
<text x="52.2" y="48.4">10uF</text>
<text x="58" y="48.4">1uF</text>
<text x="63.8" y="48.4">100pF</text>
<text x="69.5" y="50.4">C31</text>
<text x="75.3" y="50.4">33pF</text>
<text x="142.9" y="48.4">26.000MHz</text>
<text x="148.7" y="50.4">C32</text>
<text x="148.7" y="52.3">C33</text>
<text x="154.5" y="50.4">NC</text>
<text x="154.5" y="52.3">1uF</text>
<text x="183.4" y="49.6">J4</text>
<text x="274.1" y="52.3">J5</text>
<text x="43.9" y="57.1">J33</text>
<text x="148.7" y="56.2">C36</text>
<text x="148.7" y="58.1">C37</text>
<text x="148.7" y="54.2">C34</text>
<text x="154.5" y="56.2">100pF</text>
<text x="154.5" y="58.1">1uF</text>
<text x="154.5" y="54.2">1uF</text>
<text x="198.9" y="54.2">C35</text>
<text x="204.7" y="54.2">1uF</text>
<text x="218.2" y="56.2">U3</text>
<text x="274.1" y="54.2">CON-EAR-3F32</text>
<text x="41" y="60.6">JUMPER-2</text>
<text x="52.2" y="61.9">C38</text>
<text x="52.2" y="65.8">10uF</text>
<text x="58" y="61.9">C39</text>
<text x="58" y="65.8">1uF</text>
<text x="63.8" y="61.9">C40</text>
<text x="63.8" y="65.8">100nF</text>
<text x="86.9" y="61.9">0E</text>
<text x="86.9" y="63.9">0E</text>
<text x="150.6" y="65.8">R21</text>
<text x="156.4" y="65.8">NC</text>
<text x="181.5" y="60.8">SIP-3P</text>
<text x="183.4" y="65">J6</text>
<text x="260.6" y="63.9">100nF</text>
<text x="4.5" y="71.6">CON-EAR-3F32</text>
<text x="15.5" y="69.7">J7</text>
<text x="79.2" y="67.7">C42</text>
<text x="79.2" y="69.7">C43</text>
<text x="85" y="67.7">4.7uF</text>
<text x="85" y="69.7">4.7uF</text>
<text x="222" y="67.7">SGM4808TQFN16</text>
<text x="267.6" y="69.7">B3</text>
<text x="267.6" y="72">102/100M</text>
<text x="30.9" y="75.5">B4</text>
<text x="30.9" y="77.4">B5</text>
<text x="38.6" y="75.5">102/100M</text>
<text x="38.6" y="77.4">102/100M</text>
<text x="79.2" y="73.5">R23</text>
<text x="79.2" y="75.5">R25</text>
<text x="86.9" y="73.5">100E</text>
<text x="86.9" y="75.5">100E</text>
<text x="181.5" y="76.2">SIP-3P</text>
<text x="214.3" y="77.4">0E</text>
<text x="225.9" y="75.5">R26</text>
<text x="225.9" y="73.5">R24</text>
<text x="231.7" y="75.5">NC</text>
<text x="231.7" y="73.5">NC</text>
<text x="63.8" y="83.2">C46</text>
<text x="148.7" y="81.2">R29</text>
<text x="148.7" y="83.2">R30</text>
<text x="156.4" y="81.2">22E</text>
<text x="156.4" y="83.2">22E</text>
<text x="164.1" y="81.2">C44</text>
<text x="164.1" y="83.2">C45</text>
<text x="169.9" y="81.2">4.7uF</text>
<text x="169.9" y="83.2">4.7uF</text>
<text x="208.5" y="79.3">R28</text>
<text x="214.3" y="79.3">0E</text>
<text x="54.1" y="89">R31</text>
<text x="63.8" y="87">1uF</text>
<text x="222" y="85.1">R32</text>
<text x="222" y="89">10K</text>
<text x="237.5" y="89">R33</text>
<text x="54.1" y="90.9">1K</text>
<text x="96.6" y="94.8">RDA5856_Q32</text>
<text x="237.5" y="90.9">NC/10K</text>
<text x="36.7" y="100.5">C47</text>
<text x="85" y="98.6">R34</text>
<text x="94.6" y="98.6">0E</text>
<text x="258.4" y="101.3" transform="rotate(-90 258.4 101.3)">Q1</text>
<text x="36.7" y="104.4">47pF</text>
<text x="54.1" y="102.5">R35</text>
<text x="54.1" y="104.4">1.5K</text>
<text x="88.8" y="106.3">L5</text>
<text x="96.6" y="106.3">C49</text>
<text x="191.2" y="107.3">ANT1</text>
<text x="225.9" y="104.4">NC/100E</text>
<text x="239.1" y="105.2" transform="rotate(-90 239.1 105.2)">Q2</text>
<text x="260.3" y="104.8" transform="rotate(-90 260.3 104.8)">NC/2N7002/SOT</text>
<text x="36.7" y="112.1">C52</text>
<text x="44.4" y="112.1">C54</text>
<text x="58" y="108.3">C48</text>
<text x="63.7" y="108.3">1uF</text>
<text x="88.8" y="108.3">100nH</text>
<text x="96.6" y="110.2">27pF</text>
<text x="152.5" y="110.2">L6</text>
<text x="160.3" y="110.2">3.3nH</text>
<text x="168" y="110.2">C50</text>
<text x="173.8" y="110.2">0E</text>
<text x="36.7" y="116">100pF</text>
<text x="44.4" y="116">10uF</text>
<text x="58" y="117.9">C56</text>
<text x="63.7" y="117.9">1uF</text>
<text x="150.6" y="114.1">C55</text>
<text x="150.6" y="117.9">0.5pF</text>
<text x="166" y="114.1">C51</text>
<text x="166" y="117.9">NC</text>
<text x="179.6" y="114.1">C53</text>
<text x="179.6" y="117.9">NC</text>
<text x="241" y="116.9" transform="rotate(-90 241 116.9)">NC/MMBT3904/SOT</text>
<text x="19.5" y="123.7">MIC6027P</text>
<text x="19.7" y="122">M1</text>
<text x="36.7" y="123.7">C57</text>
<text x="54.1" y="125.6">R37</text>
<text x="258.4" y="120.6" transform="rotate(-90 258.4 120.6)">Q3</text>
<text x="260.3" y="124.1" transform="rotate(-90 260.3 124.1)">NC/2N7002/SOT</text>
<text x="36.7" y="127.6">47pF</text>
<text x="54.1" y="127.6">1.5K</text>
<text x="115.3" y="128.1">J34</text>
<text x="112.6" y="132.4">JUMPER-2</text>
<text x="54.1" y="139.1">R38</text>
<text x="54.1" y="141.1">1K</text>
</g>
<g font-size="1.7">
<text x="218.2" y="33">VBAT4V</text>
<text x="36.7" y="54.2">VBAT4V</text>
<text x="148.5" y="60.8">AVDD_3V3</text>
<text x="235.5" y="81.2">VBAT4V</text>
<text x="204.7" y="179.7">Designer:</text>
<text x="224" y="179.7">Drawing Title:</text>
<text x="241.3" y="175.1">5th Floor Block B, Truth Plaza,No.7 Zhichun Road Haidian</text>
<text x="241.3" y="176.9">District, Beijing, China. Posal Code: 100191</text>
<text x="204.7" y="185.5">Drawn by:</text>
<text x="204.7" y="181.6">&lt;Designer&gt;</text>
<text x="224" y="185.5">Page Title:</text>
<text x="204.7" y="191.3">Approved:</text>
<text x="204.7" y="187.4">&lt;DrawnBy&gt;</text>
<text x="224" y="191.3">Size</text>
<text x="231.7" y="191.3">Document Number</text>
<text x="286.9" y="191.3">Rev</text>
<text x="204.7" y="193.2">&lt;Approver&gt;</text>
<text x="224" y="197.1">Date:</text>
<text x="224" y="193.2">B</text>
<text x="232.1" y="197.1">Tuesday, May 16, 2017</text>
<text x="249.1" y="193.2">MBED-UNO-91H-5981A</text>
<text x="262.6" y="197.1">Sheet</text>
<text x="270.3" y="197.1">4</text>
<text x="276.1" y="197.1">of</text>
<text x="281.9" y="197.1">7</text>
<text x="287.7" y="193.2">A1</text>
</g>
<g font-size="1.7" fill="#f00">
<text x="139.4" y="38.8">XTAL1</text>
<text x="139.4" y="50.4">XIN1</text>
<text x="69.9" y="61.8">UART2_TX R19</text>
<text x="69.9" y="63.8">UART2_RXR20</text>
<text x="139.4" y="61.8">HST_TXD</text>
<text x="139.4" y="63.8">HST_RXD</text>
<text x="139.4" y="65.7">5856_CTL0</text>
<text x="241.7" y="63.8">FM_HP_ANT C41</text>
<text x="69.9" y="67.6">LINEIN_L</text>
<text x="69.9" y="69.6">LINEIN_R</text>
<text x="139.4" y="67.6">I2C_SCL</text>
<text x="139.4" y="69.6">I2C_SDA</text>
<text x="139.4" y="75.4">AOUT_EN</text>
<text x="139.4" y="73.4">AOUT_MUTE</text>
<text x="139.4" y="77.3">5856_KEY</text>
<text x="197.3" y="77.3">AOUT_MUTE R27</text>
<text x="197.3" y="79.2">AOUT_EN</text>
<text x="85.4" y="89">RSTN</text>
<text x="98.9" y="102.4">FM_HP_ANT</text>
<text x="207" y="104.3">AOUT_MUTE R36</text>
<text x="102.7" y="129.4">UART2_RX</text>
<text x="122" y="129.4">UART2_TX</text>
</g>
<g font-size="1.4">
<text x="93.8" y="40.7">15</text>
<text x="93.8" y="38.8">31</text>
<text x="134.6" y="38.8">19</text>
<text x="93.8" y="42.6">32</text>
<text x="215.8" y="47.5" transform="rotate(-90 215.8 47.5)">5</text>
<text x="217.8" y="47.5" transform="rotate(-90 217.8 47.5)">6</text>
<text x="219.7" y="47.5" transform="rotate(-90 219.7 47.5)">7</text>
<text x="221.6" y="47.5" transform="rotate(-90 221.6 47.5)">8</text>
<text x="94.5" y="50.3">1</text>
<text x="134.6" y="50.3">18</text>
<text x="181.4" y="52.3">1</text>
<text x="94.5" y="58.1">2</text>
<text x="134.6" y="54.2">30</text>
<text x="134.6" y="56.1">12</text>
<text x="134.6" y="58.1">28</text>
<text x="181.4" y="54.2">2</text>
<text x="181.4" y="56.1">3</text>
<text x="208.4" y="60">1</text>
<text x="208.4" y="58.1">2</text>
<text x="208.4" y="56.1">3</text>
<text x="208.4" y="54.2">4</text>
<text x="229.2" y="58.1">11</text>
<text x="229.2" y="60">12</text>
<text x="229.2" y="54.2">9</text>
<text x="229.2" y="56.1">10</text>
<text x="272.1" y="54.2">6</text>
<text x="272.1" y="56.1">4</text>
<text x="272.1" y="58.1">3</text>
<text x="272.1" y="60">2</text>
<text x="94.5" y="61.9">3</text>
<text x="94.5" y="63.9">4</text>
<text x="134.6" y="63.9">26</text>
<text x="134.6" y="61.9">27</text>
<text x="134.6" y="65.8">25</text>
<text x="272.1" y="61.9">1</text>
<text x="272.1" y="63.9">5</text>
<text x="18.8" y="71.6">6</text>
<text x="94.5" y="67.7">5</text>
<text x="94.5" y="69.6">6</text>
<text x="134.6" y="67.7">24</text>
<text x="134.6" y="69.6">23</text>
<text x="134.6" y="71.6">22</text>
<text x="181.4" y="67.7">1</text>
<text x="181.4" y="69.6">2</text>
<text x="181.4" y="71.6">3</text>
<text x="215.8" y="69" transform="rotate(-90 215.8 69)">16</text>
<text x="217.8" y="69" transform="rotate(-90 217.8 69)">15</text>
<text x="219.7" y="69" transform="rotate(-90 219.7 69)">14</text>
<text x="221.6" y="69" transform="rotate(-90 221.6 69)">13</text>
<text x="18.8" y="73.5">4</text>
<text x="18.8" y="75.4">3</text>
<text x="18.8" y="77.4">2</text>
<text x="93.8" y="75.4">10</text>
<text x="94.5" y="73.5">9</text>
<text x="134.6" y="77.4">17</text>
<text x="134.6" y="73.5">21</text>
<text x="134.6" y="75.4">20</text>
<text x="18.8" y="79.3">1</text>
<text x="18.8" y="81.2">5</text>
<text x="93.8" y="79.3">11</text>
<text x="93.8" y="83.2">13</text>
<text x="134.6" y="81.2">7</text>
<text x="134.6" y="83.2">8</text>
<text x="93.8" y="85.1">14</text>
<text x="93.8" y="88.9">29</text>
<text x="134.6" y="88.9">33</text>
<text x="134.6" y="87">16</text>
<text x="18.9" y="107.3" transform="rotate(-90 18.9 107.3)">1</text>
<text x="189.1" y="110.2">1</text>
<text x="18.9" y="122.3" transform="rotate(-90 18.9 122.3)">2</text>
</g>
<g font-size="1.4" fill="#004080">
<text x="97.5" y="41.7">AVDD_RF</text>
<text x="97.5" y="39.8">VBUCK_FB</text>
<text x="128.3" y="39.8">XTAL2</text>
<text x="97.5" y="43.6">AVSS_SW</text>
<text x="97.5" y="51.4">VBUCK_SW</text>
<text x="128.3" y="51.4">XTAL1</text>
<text x="216.9" y="51.6" transform="rotate(-90 216.9 51.6)">CN</text>
<text x="218.8" y="51.6" transform="rotate(-90 218.8 51.6)">CP</text>
<text x="220.7" y="52" transform="rotate(-90 220.7 52)">Vcc</text>
<text x="222.7" y="52.7" transform="rotate(-90 222.7 52.7)">GND</text>
<text x="97.5" y="59.1">VBAT</text>
<text x="123.3" y="57.1">AVDD_CODEC</text>
<text x="125.6" y="59.1">AVDD_3V3</text>
<text x="128.6" y="55.2">DVDD</text>
<text x="211.4" y="59.1">NC</text>
<text x="211.4" y="57.1">LIN</text>
<text x="211.4" y="55.2">PVss</text>
<text x="223.4" y="59.1">LOUT</text>
<text x="225" y="55.2">NC</text>
<text x="225" y="57.1">NC</text>
<text x="97.5" y="62.9">USB_DN/GPIO0&lt;0&gt;</text>
<text x="97.5" y="64.9">USB_DP/GPIO0&lt;1&gt;</text>
<text x="119.9" y="62.9">SD_CMD_GPIO4&lt;5&gt;</text>
<text x="120.3" y="64.9">SD_CLK_GPIO4&lt;4&gt;</text>
<text x="211.4" y="61">RIN</text>
<text x="216.9" y="65.2" transform="rotate(-90 216.9 65.2)">GND</text>
<text x="218.8" y="65.2" transform="rotate(-90 218.8 65.2)">MUTEL</text>
<text x="220.7" y="65.2" transform="rotate(-90 220.7 65.2)">MUTER</text>
<text x="222.7" y="65.2" transform="rotate(-90 222.7 65.2)">EN</text>
<text x="223.2" y="61">ROUT</text>
<text x="97.5" y="68.7">LINEIN_L</text>
<text x="97.5" y="70.7">LINEIN_R</text>
<text x="120.2" y="66.8">SD_DAT_GPIO4&lt;3&gt;</text>
<text x="126" y="68.7">GPIO4&lt;0&gt;</text>
<text x="126" y="70.7">GPIO3&lt;7&gt;</text>
<text x="97.5" y="74.5">MIC_P</text>
<text x="97.5" y="76.5">MIC_N</text>
<text x="126" y="72.6">GPIO3&lt;2&gt;</text>
<text x="126" y="74.5">GPIO3&lt;1&gt;</text>
<text x="126" y="76.5">GPIO3&lt;0&gt;</text>
<text x="97.5" y="80.3">MIC_BIAS</text>
<text x="118.7" y="78.4">KEYSENSE/GPIO0&lt;4&gt;</text>
<text x="125.4" y="82.2">DACOUT_L</text>
<text x="97.5" y="84.2">FM_RFN</text>
<text x="97.5" y="86.1">FM_RFP</text>
<text x="97.5" y="90">RSTN</text>
<text x="125.2" y="84.2">DACOUT_R</text>
<text x="127.3" y="88">BT_ANT</text>
<text x="128.7" y="90">EPAD</text>
<text x="20" y="110.5" transform="rotate(-90 20 110.5)">V</text>
<text x="192.1" y="111.2">1</text>
<text x="20" y="119.3" transform="rotate(-90 20 119.3)">G</text>
</g>
<g font-size="1.3">
<text x="167.2" y="66.8">GPIO8</text>
<text x="155.6" y="78.4">5856_KEY</text>
<text x="107.4" y="99.6">GPIO21</text>
<text x="92.3" y="130.3">GPIO1</text>
<text x="137.5" y="130.3">GPIO2</text>
</g>
</svg>
